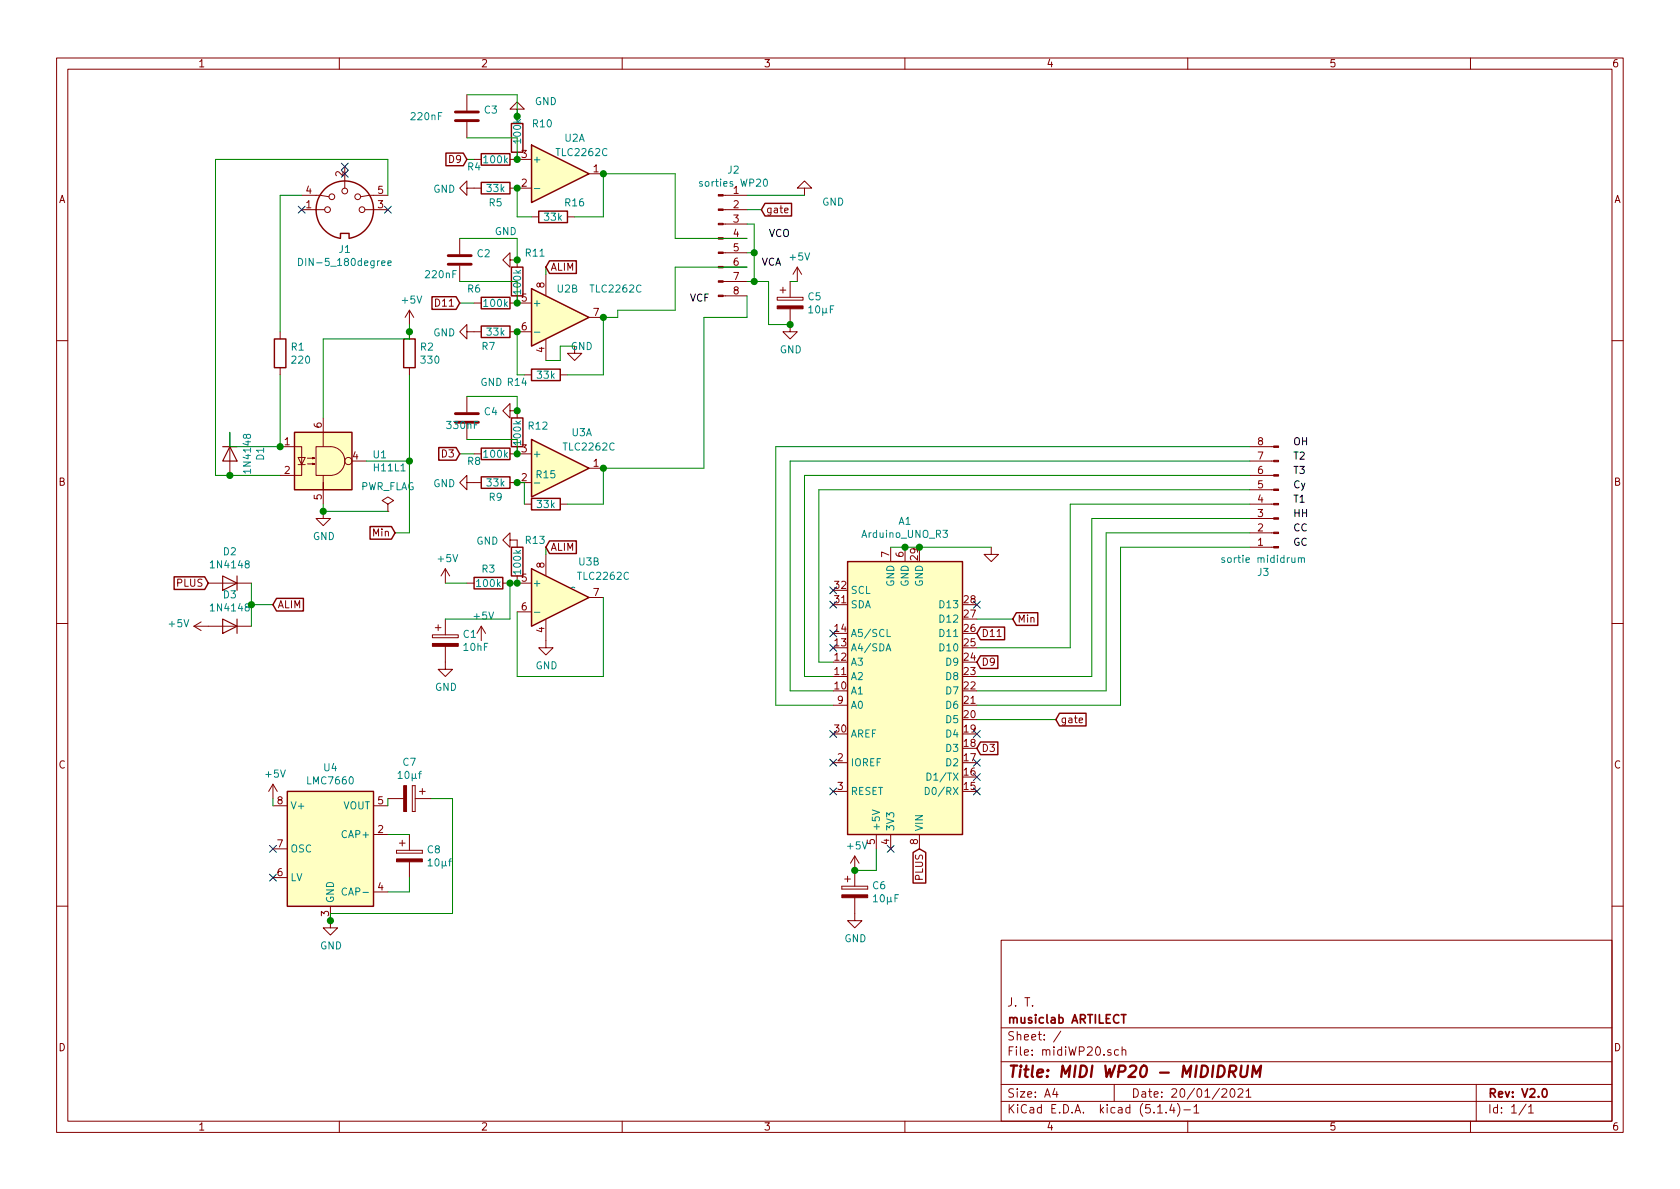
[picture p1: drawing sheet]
<svg xmlns="http://www.w3.org/2000/svg" width="297mm" height="210mm" viewBox="0 0 297 210" stroke-linecap="round" stroke-linejoin="round" font-family="sans-serif">
<g fill="none" stroke="#840000" stroke-width=".18">
<path d="M10 10.3h277v189.9h-277zM12 12.2h273v186.1h-273zM60 10.3v1.9M82.5 16.8v2.8M91.4 19.3h1.3l-1.3-1.3-1.2 1.3h1.2v2.5M110 10.3v1.9M160 10.3v1.9M210 10.3v1.9M260 10.3v1.9M53.3 34.5h3.3l1.6 .3M53.3 37.1h4.1M61 29.5v3.8"/>
<path d="M64.5 37.1h4.1M68.6 34.5h-3.3l-1.5 .3M82.5 33.3v-1.3l-1.2 1.3 1.2 1.2v-1.2h2.6M82.5 21.6v2.8M83.8 28.2h1.3M90.2 28.2h3.8M90.2 33.3h3.8M91.4 26.9v1.3M94 38.3h1.2M100.3 38.3h1.3M104.1 30.7h2.6M127.9 39.6h4.2"/>
<path d="M127.9 37.1h4.2M127.9 34.5h4.2M142.2 33.3h1.3l-1.3-1.3-1.2 1.3h1.2v1.2M49.5 58.7v1.2M72.4 54.9v2.5M72.4 58.7v1.2M72.4 54.9l-.8 1.2M72.4 54.9l.8 1.2M81.3 42.2v2.8M81.3 47v2.8M82.5 58.7v-1.3l-1.2 1.3 1.2 1.2v-1.2h2.6M83.8 53.6h1.3"/>
<path d="M90.2 46v-1.3l-1.3 1.3 1.3 1.2v-1.2h1.2v1.2M90.2 58.7h3.8M90.2 53.6h3.8M91.4 52.3v1.3M96.5 48.5v3.8M96.5 59.9v3.8M104.1 56.1h2.6M127.9 52.3h4.2M127.9 49.8h4.2M127.9 47.2h4.2M127.9 44.7h4.2M127.9 42.2h4.2"/>
<path d="M137.4 52.6h4.6v.5h-4.6zM137.9 51.3h1M138.4 50.8v1M139.7 54.6v4.1h1.3l-1.3 1.2-1.3-1.2h1.3M139.7 49.8v2.8M141 47.2l-.8 1.3M141 47.2v2.6M141 47.2l.7 1.3M10 60.2h2M40.6 76.4v7.7M49.5 79h3.8v5.1h-3.8M49.5 65v1.3"/>
<path d="M55.9 79h2.5a2.54 2.54 0 0 1 2.6 2.5 2.54 2.54 0 0 1-2.6 2.6h-2.5zM57.1 73.9v5.1M72.4 65v1.3M82.5 70.1v2.8M82.5 74.9v2.8M90.2 72.6v-1.2l-1.3 1.2 1.3 1.3v-1.3h1.2v1.3M91.4 79v1.3M92.7 66.3h1.3M99.1 66.3h1.2M101.6 61.2v1.3h1.3l-1.3 1.2-1.3-1.2h1.3M221 79h4.2M285 60.2h2"/>
<path d="M52.7 80.9h1.3l-.7 1.3zM52.7 82.2h1.3M54.4 82h1.2l-.4 .2v-.3l.4 .1M54.4 81h1.2l-.4 .1v-.2l.4 .1M57.1 90.4v1.3h1.3l-1.3 1.3-1.2-1.3h1.2M57.1 84.1v2.5v-1.3M57.1 86.6v2.5M62.2 81.5h2.6M68.6 89.1l1-.6-1-.6-1 .6 1 .6v1.3M68.6 90.4h.1M82.5 85.3v-1.2l-1.2 1.2 1.2 1.3v-1.3h2.6M83.8 80.3h1.3"/>
<path d="M90.2 95.5v-1.3l-1.3 1.3 1.3 1.3v-1.3h1.2v1.3M90.2 80.3h3.8M90.2 85.3h3.8M92.7 89.1h1.3M96.5 98v3.8M99.1 89.1h1.2M104.1 82.8h2.6M157.5 96.8v2.5M160 96.8v2.5M175.3 96.8v1.2h1.2l-1.2 1.3-1.3-1.3h1.3M221 89.1h4.2M221 84.1h4.2"/>
<path d="M221 81.5h4.2M221 86.6h4.2M221 91.7h4.2M221 94.2h4.2M221 96.8h4.2M10 110.3h2M34.3 110.7l1.3 .8M34.3 110.7h10.1M35.6 110l-1.3 .7M36.8 103.1h7.6M76.5 112.3h4.5v.5h-4.5zM77 111h1"/>
<path d="M77.5 110.5v1M78.7 114.3v4.1h1.3l-1.3 1.2-1.2-1.2h1.2M78.7 100.6v2.5M78.7 109.5v2.8M78.7 100.6l-.7 1.2M78.7 100.6l.8 1.2M82.5 103.1h1.3M85.1 110.7l-.8 1.3M85.1 110.7v2.6M85.1 110.7l.8 1.3M88.9 103.1h1.3M91.4 101.8v1.3h2.6"/>
<path d="M91.4 108.2h2.6M96.5 109.5v5h1.3l-1.3 1.3-1.3-1.3h1.3M104.1 105.7h2.6M285 110.3h2M48.3 138.7l-.8 1.2M48.3 138.7v2.5M48.3 138.7l.7 1.2M72.9 138.9h.5zM72.9 138.9v4.6zM73.4 138.9v4.6zM74.2 139.9h1M74.7 139.4v1.1"/>
<path d="M147.3 134.9h2.6M147.3 139.9h2.6M147.3 124.7h2.6M48.3 142.5h2.5M48.3 155.2h2.5M48.3 150.1h2.5M66 147.6h2.6M66 157.7h2.6M66 142.5h2.6M68.6 141.2h2.8M70.1 150.4v.5zM70.1 150.9h4.6z"/>
<path d="M70.1 150.4h4.6zM70.6 149.1h1M71.1 148.6v1M72.4 147.6v2.8M72.4 152.4v2.8M72.9 143.5h.5zM73.4 141.2h2.8M74.7 150.4v.5zM148.8 156.7v.5zM148.8 157.2h4.6zM148.8 156.7h4.6zM149.4 155.4h1"/>
<path d="M149.9 154.9v1.1M151.1 158.7v4.1h1.3l-1.3 1.3-1.2-1.3h1.2M151.1 151.4v5.3M151.1 151.4l-.7 1.2M151.1 151.4l.8 1.2M153.4 156.7v.5zM154.9 147.6v2.5M157.5 147.6v2.5M162.6 147.6v2.5M10 160.2h2M58.4 160.3v3.8h1.3l-1.3 1.2-1.3-1.2h1.3M177 166.3h108v32h-108z"/>
<path d="M182.6 177.8v.1M285 160.2h2M60 198.3v1.9M110 198.3v1.9M160 198.3v1.9M177 194.8h108M177 191.8h108M177 187.8h108M177 181.8h108M186.5 192.5l-.4 1h1M186.8 193v1M187.6 182.3l-1.3 2"/>
<path d="M196.4 185.7a.37 .37 0 0 0-.6 .1l.1 .2 .5 .2 .1 .1-.2 .3-.5-.1M197 191.8v3M197.8 185.7l-.5-.1-.2 .3 .1 .6h.6M198.4 185.7h.1a.37 .37 0 0 1 .6 .1v.8M198.4 185.1v1.5M204.7 196.8h.8M206.2 196.7v.1M207.2 195.2l-.4 1.1h.9M207.5 195.8v1M208.2 195.1a1.71 1.71 0 0 1 0 2.3M209.3 196.3h1.2M210 198.3v1.9"/>
<path d="M211.1 195.8l.4-.5v1.5M211.1 196.8h.9M216.1 192.7l.2-.2h.3l.2 .2 .1 .3-.9 1h.9M217.7 192.6l.1-.1a.8 .8 0 0 1 .6 .8 .8 .8 0 0 1-.6 .7 1 1 0 0 1-.1-1.4zM218.9 192.7l.2-.2h.4l.3 .5-1 1h1M220.3 193l.5-.5v1.5M220.3 194h.9M260 198.3v1.9M261 191.8v6.5M269.8 195.2l-1.2 2M270.3 195.8l.4-.5v1.5M270.3 196.8h.8"/>
<circle cx="57.9" cy="37.1" r=".51"/>
<circle cx="58.7" cy="34.8" r=".51"/>
<circle cx="61" cy="33.8" r=".51"/>
<circle cx="63.2" cy="34.8" r=".51"/>
<circle cx="64" cy="37.1" r=".51"/>
<circle cx="61.6" cy="81.5" r=".63"/>
</g>
<path d="M198.2 179.4h.9M198.7 179.4v1.5M272.9 192.6l.1-.1a.8 .8 0 0 1 .5 .8 .8 .8 0 0 1-.5 .7 1 1 0 0 1-.1-1.4z" fill="none" stroke="#840000" stroke-width=".3"/>
<path d="M217.4 189.5h.7a.56 .56 0 0 0 .5-.5 .56 .56 0 0 0-.3-.6h-.8l-.3 2M217.9 189.5l.5 .9M219.5 188.4l-.2 1.7 .2 .2a.66 .66 0 0 0 .9-.2l.2-1.7M221.4 190.4l.2-2 .5 1.5 .9-1.5-.3 2" fill="none" stroke="#840000" stroke-width=".41"/>
<g fill="none" stroke="#840000" stroke-width=".25">
<path d="M78.8 27.1h3.1l.6 1.1-.6 1.1h-3.1zM85.1 27.2h5.1v2h-5.1zM85.1 32.3h5.1v2h-5.1zM90.4 21.8h2.1v5.1h-2.1zM94 25.6l10.1 5.1-10.1 5.1zM95.2 37.3h5.1v2.1h-5.1zM135.3 36h4.7v2.2h-4.7l-.7-1.1zM48.5 59.9h2v5.1h-2zM60.2 42.2a5.1 5.1 0 0 1-3.5-7.9 5.1 5.1 0 0 1 8.6 0 5.1 5.1 0 0 1-3.6 7.9M60.2 42v-.7h1.5v.7M71.4 59.9h2v5.1h-2zM76.4 52.5h4.2l.7 1.1-.7 1.1h-4.2z"/>
<path d="M85.1 57.7h5.1v2h-5.1zM85.1 52.6h5.1v2h-5.1zM90.4 47.2h2.1v5.1h-2.1zM94 51l10.1 5.1-10.1 5.1zM97.2 46.1h4.7v2.3h-4.7l-.7-1.2zM52.1 76.4h10.1v10.2h-10.1zM77.6 79.1h3l.7 1.2-.7 1.1h-3zM85.1 79.2h5.1v2.1h-5.1zM90.4 73.9h2.1v5.1h-2.1zM94 65.3h5.1v2h-5.1zM94 77.7l10.1 5.1-10.1 5.1zM65.4 93.1h3.8l.6 1.1-.6 1.1h-3.8z"/>
<path d="M85.1 84.3h5.1v2.1h-5.1zM90.4 96.8h2.1v5h-2.1zM94 88.1h5.1v2.1h-5.1zM97.2 95.7h4.7v2.2h-4.7l-.7-1.1zM149.9 99.3h20.3v48.3h-20.3zM30.8 102h5.4l.6 1.1-.6 1.1h-5.4zM48.9 105.8h4.7v2.2h-4.7l-.6-1.1zM83.8 102.1h5.1v2h-5.1zM94 100.6l10.1 5.1-10.1 5zM173.4 116h3v2.2h-3l-.7-1.1zM173.4 110.9h4.2v2.2h-4.2l-.7-1.1zM179.7 108.4h3.8v2.2h-3.8l-.6-1.1z"/>
<path d="M50.8 139.9h15.2v20.4h-15.2zM173.4 131.2h3v2.2h-3l-.7-1.1zM187.3 126.1h4.7v2.3h-4.7l-.6-1.2zM161.4 150.7l1.2-.6 1.1 .6v5.5h-2.3z"/>
</g>
<g fill="#840000" stroke="#840000" stroke-width=".18">
<path d="M148.8 158.2h4.6v.5h-4.6z"/>
<path d="M76.5 113.8h4.5v.5h-4.5z"/>
<path d="M127 52.2h.9v.2h-.9z"/>
<path d="M127 49.7h.9v.2h-.9z"/>
<path d="M127 47.1h.9v.3h-.9z"/>
<path d="M127 44.6h.9v.2h-.9z"/>
<path d="M127 42h.9v.3h-.9z"/>
<path d="M127 39.5h.9v.2h-.9z"/>
<path d="M127 37h.9v.2h-.9z"/>
<path d="M127 34.4h.9v.3h-.9z"/>
<path d="M70.1 151.9h4.6v.5h-4.6z"/>
<path d="M71.4 138.9h.5v4.6h-.5z"/>
<path d="M225.2 78.9h.9v.2h-.9z"/>
<path d="M225.2 81.4h.9v.3h-.9z"/>
<path d="M225.2 83.9h.9v.3h-.9z"/>
<path d="M225.2 86.5h.9v.2h-.9z"/>
<path d="M225.2 89h.9v.3h-.9z"/>
<path d="M225.2 91.6h.9v.2h-.9z"/>
<path d="M225.2 94.1h.9v.3h-.9z"/>
<path d="M225.2 96.6h.9v.3h-.9z"/>
<path d="M137.4 54.1h4.6v.5h-4.6z"/>
</g>
<g fill="none" stroke="#008484" stroke-width=".18">
<path d="M94.5 33.3h1M135.1 31.8l.2-.1a.69 .69 0 0 1 .4 .6 .69 .69 0 0 1-.4 .6l-.3-.2v-.2zM52.8 45.7a.64 .64 0 0 1 .7 .6 .64 .64 0 0 1-.7 .7zM68.6 46.5l.6-.1-.1-.2-.3-.1-.2 .2v.6h.5M94.5 58.7h1M95.6 56.7v1.1l.3 .2h.3l.1-.2v-1.1M95.8 58.7l1.3 .5-1.3 .4M96.6 57.4v.9M96.9 56.9l.5-.2 .2 .2v.2v.2l-.8 .7h.8M98.9 56.9a.6 .6 0 0 0-.9 .4 .6 .6 0 0 0 .6 .7l.3-.1M94.5 85.4h1M166.7 93.8h.8l-.4 .5 .3 .1 .1 .4-.2 .2-.6-.1"/>
<path d="M216.5 98.7l-.3-.1-.2 .2 .1 .2 .4 .1v.3h-.5M229.6 98.7l.1-.1 .3 .1 .1 .8M229.6 98.6v.9M230.1 98.8l.2-.2 .3 .1v.8M94.5 108.3h1M95.8 108.3l1.3 .4-1.3 .4M96.6 106.9v1M156.7 115.1l.4-1.3 .4 1.3M156.8 114.8h.6M156.8 111.3v1.3h.7M163.6 139.2a.64 .64 0 0 1 .7 .7 .64 .64 0 0 1-.7 .6zM163.9 136.7a.64 .64 0 0 1 .7 .6 .64 .64 0 0 1-.7 .7z"/>
<path d="M61.3 157.1a.6 .6 0 0 0-.9 .5 .6 .6 0 0 0 .6 .7l.3-.1M154.2 143.2l1.3 .5-1.3 .4"/>
</g>
<g fill="#ffffc2" stroke="#ffffc2" stroke-width=".18">
<path d="M94 77.7l10.1 5.1-10.1 5.1z"/>
<path d="M94 51l10.1 5.1-10.1 5.1z"/>
<path d="M94 25.6l10.1 5.1-10.1 5.1z"/>
<path d="M149.9 99.3h20.3v48.3h-20.3z"/>
<path d="M94 100.6l10.1 5.1-10.1 5z"/>
<path d="M52.1 76.4h10.1v10.2h-10.1z"/>
<path d="M50.8 139.9h15.2v20.4h-15.2z"/>
</g>
<path d="M80.5 19.8h4.1M80.5 21.3h4.1M79.2 46.7h4.1M79.2 45.2h4.1M80.5 74.7h4.1M80.5 73.1h4.1" fill="none" stroke="#840000" stroke-width=".51"/>
<path d="M39.4 79h2.5M40.6 79l1.3 2.5h-2.5zM39.4 109.5l2.5 1.2-2.5 1.3zM39.4 101.8l2.5 1.3-2.5 1.3zM41.9 101.8v2.6M41.9 109.5v2.5" fill="none" stroke="#840000" stroke-width=".2"/>
<g fill="none" stroke="#008400" stroke-width=".18">
<path d="M82.5 16.8h8.9v3.8M53.3 34.5h-3.8v24.2M68.6 34.5v-6.3h-30.5v55.9h11.4M82.5 24.4h8.9v3.8M82.5 28.2h1.3M91.4 33.3v5h2.6M101.6 38.3h5.1v-7.6h12.7v11.5h12.7M132.1 37.1h2.5M132.1 39.6h1.2v10.2M132.1 34.5h10.1M72.4 57.4v2.5h-15.3v14M81.3 42.2h10.1v3.8"/>
<path d="M81.3 49.8h10.1v3.8M81.3 53.6h2.5M91.4 58.7v7.6h1.3M96.5 47.2v1.3M132.1 52.3v3.8h-7.6v26.7h-17.8v6.3h-6.4M132.1 47.2h-12.7v7.7h-10.2v1.2h-2.5v10.2h-6.4M132.1 49.8h3.8v7.6h3.8M132.1 44.7h1.2M139.7 49.8h1.3M49.5 66.3v12.7h-8.9v-2.6M72.4 66.3v27.9h-2.6M82.5 70.1h8.9v2.5"/>
<path d="M82.5 77.7h8.9v2.6M101.6 61.2h-2.5v2.5h-2.6M221 79h-83.8v45.7h10.1M57.1 89.1v1.3h11.5M64.8 81.5h7.6M81.3 80.3h2.5M91.4 85.3h1.3v3.8M96.5 96.8v1.2M157.5 96.8h17.8M221 96.8h-22.9v27.9h-25.4M221 84.1h-78.8v35.5h5.1M221 91.7h-28v27.9h-20.3"/>
<path d="M221 94.2h-25.4v28h-22.9M221 81.5h-81.3v40.7h7.6M221 89.1h-31.8v25.4h-16.5M221 86.6h-76.2v30.5h2.5M44.4 106.9h3.9M44.4 103.1v7.6M78.7 103.1h3.8M91.4 103.1h-1.2v6.4h-11.5M106.7 105.7v13.9h-15.3v-11.4M172.7 109.5h6.4M172.7 127.2h14M48.3 141.2v1.3"/>
<path d="M68.6 141.2v1.3M68.6 147.6h3.8M72.4 155.2v2.5h-3.8M76.2 141.2h3.8v20.3h-21.6v1.3M154.9 150.1v3.8h-3.8"/>
</g>
<g fill="#008400" stroke="#008400" stroke-width=".25">
<circle cx="49.5" cy="79" r=".51"/>
<circle cx="91.4" cy="72.6" r=".51"/>
<circle cx="58.4" cy="162.8" r=".51"/>
<circle cx="91.4" cy="46" r=".51"/>
<circle cx="40.6" cy="84.1" r=".51"/>
<circle cx="57.2" cy="90.4" r=".51"/>
<circle cx="44.5" cy="106.9" r=".51"/>
<circle cx="91.4" cy="20.6" r=".51"/>
<circle cx="72.4" cy="58.7" r=".51"/>
<circle cx="151.1" cy="153.9" r=".51"/>
<circle cx="162.6" cy="96.8" r=".51"/>
<circle cx="160" cy="96.8" r=".51"/>
<circle cx="91.4" cy="33.3" r=".51"/>
<circle cx="91.4" cy="58.7" r=".51"/>
<circle cx="72.4" cy="81.5" r=".51"/>
<circle cx="91.4" cy="103.1" r=".51"/>
<circle cx="139.7" cy="57.4" r=".51"/>
<circle cx="133.4" cy="49.8" r=".51"/>
<circle cx="106.7" cy="82.8" r=".51"/>
<circle cx="133.4" cy="44.7" r=".51"/>
<circle cx="106.7" cy="56.1" r=".51"/>
<circle cx="91.4" cy="85.3" r=".51"/>
<circle cx="106.7" cy="30.7" r=".51"/>
<circle cx="90.2" cy="103.1" r=".51"/>
<circle cx="91.4" cy="80.3" r=".51"/>
<circle cx="91.4" cy="28.2" r=".51"/>
<circle cx="91.4" cy="53.6" r=".51"/>
</g>
<g fill="none" stroke="#000084" stroke-width=".18">
<path d="M52.7 36.5l1.2 1.2M53.9 36.5l-1.2 1.2M60.4 28.8l1.2 1.3M60.4 30.1l1.2 1.2M61.6 30.1l-1.2 1.2M61.6 28.8l-1.2 1.3M68 36.5l1.2 1.2M69.2 36.5l-1.2 1.2M146.7 113.9l1.2 1.3M146.7 111.4l1.2 1.2M146.7 106.3l1.2 1.2M146.7 103.8l1.2 1.2"/>
<path d="M147.9 113.9l-1.2 1.3M147.9 111.4l-1.2 1.2M147.9 106.3l-1.2 1.2M147.9 103.8l-1.2 1.2M172.1 106.3l1.2 1.2M173.3 106.3l-1.2 1.2M146.7 139.3l1.2 1.3M146.7 134.3l1.2 1.2M146.7 129.2l1.2 1.2M147.9 139.3l-1.2 1.3M147.9 134.3l-1.2 1.2M147.9 129.2l-1.2 1.2"/>
<path d="M172.1 134.3l1.2 1.2M172.1 139.3l1.2 1.3M172.1 136.8l1.2 1.2M172.1 129.2l1.2 1.2M173.3 134.3l-1.2 1.2M173.3 139.3l-1.2 1.3M173.3 136.8l-1.2 1.2M173.3 129.2l-1.2 1.2M47.7 149.5l1.2 1.2M47.7 154.6l1.2 1.2M48.9 149.5l-1.2 1.2M48.9 154.6l-1.2 1.2"/>
<path d="M156.9 149.5l1.2 1.2M158.1 149.5l-1.2 1.2"/>
</g>
<text font-size="2.8" fill="#840000" x="178" y="190.5">Title: MIDI WP20 - MIDIDRUM</text>
<g font-size="2.1" fill="#840000">
<text x="178" y="178">J. T.</text>
<text x="178" y="184">Sheet: /</text>
<text x="178" y="181">musiclab ARTILECT</text>
<text x="178" y="186.7">File: midiWP20.sch</text>
<text x="178" y="196.9">KiCad E.D.A. kicad (5.1.4)-1</text>
<text x="178" y="194.1">Size: A4</text>
<text x="200" y="194.1">Date: 20/01/2021</text>
<text x="263" y="194.1">Rev: V2.0</text>
<text x="263" y="196.9">Id: 1/1</text>
</g>
<g font-size="1.8" fill="#840000">
<text x="35" y="11.9">1</text>
<text x="85" y="11.9">2</text>
<text x="135" y="11.9">3</text>
<text x="185" y="11.9">4</text>
<text x="235" y="11.9">5</text>
<text x="285" y="11.9">6</text>
<text x="79.5" y="28.8">D9</text>
<text x="92.2" y="27.9">3</text>
<text x="10.4" y="35.9">A</text>
<text x="54.1" y="34.3">4</text>
<text x="60.7" y="31.2" transform="rotate(-90 60.7 31.2)">2</text>
<text x="66.8" y="34.3">5</text>
<text x="92.2" y="33">2</text>
<text x="104.9" y="30.5">1</text>
<text x="129.7" y="34.3">1</text>
<text x="285.4" y="35.9">A</text>
<text x="54.1" y="36.8">1</text>
<text x="66.8" y="36.8">3</text>
<text x="129.7" y="36.8">2</text>
<text x="129.7" y="39.4">3</text>
<text x="129.7" y="41.9">4</text>
<text x="135.4" y="37.7">gate</text>
<text x="97.3" y="47.9">ALIM</text>
<text x="129.7" y="44.4">5</text>
<text x="129.7" y="47">6</text>
<text x="92.2" y="53.3">5</text>
<text x="96.3" y="50.9" transform="rotate(-90 96.3 50.9)">8</text>
<text x="129.7" y="49.5">7</text>
<text x="129.7" y="52.1">8</text>
<text x="77.2" y="54.2">D11</text>
<text x="92.2" y="58.4">6</text>
<text x="104.9" y="55.9">7</text>
<text x="96.3" y="62.3" transform="rotate(-90 96.3 62.3)">4</text>
<text x="56.9" y="75.7" transform="rotate(-90 56.9 75.7)">6</text>
<text x="50.3" y="78.7">1</text>
<text x="50.3" y="83.8">2</text>
<text x="62.4" y="81.3">4</text>
<text x="78.2" y="80.9">D3</text>
<text x="92.2" y="80">3</text>
<text x="104.9" y="82.5">1</text>
<text x="222.4" y="83.8">6</text>
<text x="222.4" y="81.3">7</text>
<text x="222.4" y="78.7">8</text>
<text x="10.4" y="85.9">B</text>
<text x="56.9" y="88.4" transform="rotate(-90 56.9 88.4)">5</text>
<text x="92.2" y="85.1">2</text>
<text x="222.4" y="88.9">4</text>
<text x="222.4" y="86.4">5</text>
<text x="285.4" y="85.9">B</text>
<text x="66" y="94.9">Min</text>
<text x="222.4" y="94">2</text>
<text x="222.4" y="91.4">3</text>
<text x="96.3" y="100.4" transform="rotate(-90 96.3 100.4)">8</text>
<text x="97.3" y="97.4">ALIM</text>
<text x="157.2" y="98.5" transform="rotate(-90 157.2 98.5)">7</text>
<text x="159.8" y="98.5" transform="rotate(-90 159.8 98.5)">6</text>
<text x="162.3" y="99" transform="rotate(-90 162.3 99)">29</text>
<text x="222.4" y="96.5">1</text>
<text x="31.3" y="103.8">PLUS</text>
<text x="49" y="107.6">ALIM</text>
<text x="92.2" y="102.9">5</text>
<text x="92.2" y="107.9">6</text>
<text x="104.9" y="105.4">7</text>
<text x="147.6" y="106.7">31</text>
<text x="147.6" y="104.1">32</text>
<text x="170.5" y="106.7">28</text>
<text x="96.3" y="111.9" transform="rotate(-90 96.3 111.9)">4</text>
<text x="147.6" y="111.8">14</text>
<text x="170.5" y="111.8">26</text>
<text x="170.5" y="109.2">27</text>
<text x="173.5" y="112.6">D11</text>
<text x="179.9" y="110.1">Min</text>
<text x="147.6" y="119.4">11</text>
<text x="147.6" y="116.8">12</text>
<text x="147.6" y="114.3">13</text>
<text x="170.5" y="119.4">23</text>
<text x="170.5" y="116.8">24</text>
<text x="170.5" y="114.3">25</text>
<text x="173.5" y="117.7">D9</text>
<text x="147.6" y="121.9">10</text>
<text x="148.1" y="124.5">9</text>
<text x="170.5" y="124.5">21</text>
<text x="170.5" y="121.9">22</text>
<text x="147.6" y="129.5">30</text>
<text x="170.5" y="129.5">19</text>
<text x="170.5" y="127">20</text>
<text x="187.5" y="127.9">gate</text>
<text x="10.4" y="135.9">C</text>
<text x="148.1" y="134.6">2</text>
<text x="170.5" y="137.2">16</text>
<text x="170.5" y="134.6">17</text>
<text x="170.5" y="132.1">18</text>
<text x="173.5" y="133">D3</text>
<text x="285.4" y="135.9">C</text>
<text x="49" y="142.2">8</text>
<text x="66.8" y="142.2">5</text>
<text x="148.1" y="139.7">3</text>
<text x="170.5" y="139.7">15</text>
<text x="49" y="149.9">7</text>
<text x="66.8" y="147.3">2</text>
<text x="154.7" y="149.3" transform="rotate(-90 154.7 149.3)">5</text>
<text x="157.2" y="149.3" transform="rotate(-90 157.2 149.3)">4</text>
<text x="162.3" y="149.3" transform="rotate(-90 162.3 149.3)">8</text>
<text x="49" y="154.9">6</text>
<text x="163.2" y="155.6" transform="rotate(-90 163.2 155.6)">PLUS</text>
<text x="66.8" y="157.5">4</text>
<text x="58.2" y="162" transform="rotate(-90 58.2 162)">3</text>
<text x="10.4" y="185.9">D</text>
<text x="285.4" y="185.9">D</text>
<text x="35" y="199.9">1</text>
<text x="85" y="199.9">2</text>
<text x="135" y="199.9">3</text>
<text x="185" y="199.9">4</text>
<text x="235" y="199.9">5</text>
<text x="285" y="199.9">6</text>
</g>
<g font-size="1.8" fill="#008484">
<text x="72.8" y="21.3">220nF</text>
<text x="85.7" y="20.1">C3</text>
<text x="94.3" y="22.5">R10</text>
<text x="94.6" y="18.6">GND</text>
<text x="85.7" y="28.9">100k</text>
<text x="92.1" y="25.2" transform="rotate(-90 92.1 25.2)">100k</text>
<text x="94.1" y="28.8">+</text>
<text x="98.6" y="27.6">TLC2262C</text>
<text x="99.8" y="25.1">U2A</text>
<text x="76.6" y="34.1">GND</text>
<text x="82.7" y="30.1">R4</text>
<text x="86.2" y="34">33k</text>
<text x="124.2" y="33">sorties WP20</text>
<text x="128.7" y="30.7">J2</text>
<text x="86.5" y="36.5">R5</text>
<text x="87.5" y="41.6">GND</text>
<text x="96.3" y="39">33k</text>
<text x="100" y="36.5">R16</text>
<text x="145.4" y="36.4">GND</text>
<text x="53.8" y="47">DIN-5_180degree</text>
<text x="60" y="44.7">J1</text>
<text x="84.4" y="45.5">C2</text>
<text x="93" y="45.4">R11</text>
<text x="139.8" y="46.1">+5V</text>
<text x="71.2" y="53.7">+5V</text>
<text x="75.4" y="49.2">220nF</text>
<text x="82.7" y="51.7">R6</text>
<text x="92.1" y="51.9" transform="rotate(-90 92.1 51.9)">100k</text>
<text x="98.6" y="51.7">U2B</text>
<text x="104.6" y="51.7">TLC2262C</text>
<text x="142.9" y="53.1">C5</text>
<text x="76.6" y="59.5">GND</text>
<text x="85.7" y="54.3">100k</text>
<text x="86.2" y="59.4">33k</text>
<text x="94.1" y="54.2">+</text>
<text x="97.2" y="54.7" transform="rotate(-90 97.2 54.7)">V+</text>
<text x="143.1" y="55.4">10µF</text>
<text x="51.5" y="62">R1</text>
<text x="51.7" y="64.3">220</text>
<text x="74.4" y="62">R2</text>
<text x="74.6" y="64.3">330</text>
<text x="85.2" y="61.9">R7</text>
<text x="100.9" y="61.9">GND</text>
<text x="137.9" y="62.5">GND</text>
<text x="84.9" y="68.2">GND R14</text>
<text x="95" y="67">33k</text>
<text x="79.2" y="75.9">330nF</text>
<text x="85.7" y="73.4">C4</text>
<text x="93.5" y="76">R12</text>
<text x="101.1" y="77.1">U3A</text>
<text x="44.4" y="83.4" transform="rotate(-90 44.4 83.4)">1N4148</text>
<text x="46.7" y="81.4" transform="rotate(-90 46.7 81.4)">D1</text>
<text x="66" y="81">U1</text>
<text x="66.2" y="83.4">H11L1</text>
<text x="82.7" y="82.2">R8</text>
<text x="85.7" y="80.9">100k</text>
<text x="92.1" y="78.5" transform="rotate(-90 92.1 78.5)">100k</text>
<text x="94.1" y="80.9">+</text>
<text x="99.8" y="79.7">TLC2262C</text>
<text x="63.6" y="86.7">PWR_FLAG</text>
<text x="76.6" y="86.2">GND</text>
<text x="86.2" y="86">33k</text>
<text x="86.5" y="88.6">R9</text>
<text x="94.9" y="84.6">R15</text>
<text x="95" y="89.8">33k</text>
<text x="55.3" y="95.5">GND</text>
<text x="152.6" y="95.1">Arduino_UNO_R3</text>
<text x="158.9" y="92.8">A1</text>
<text x="37.5" y="100.5">1N4148</text>
<text x="39.5" y="98.2">D2</text>
<text x="77.5" y="99.4">+5V</text>
<text x="84.2" y="96.3">GND</text>
<text x="85.2" y="101.3">R3</text>
<text x="92.1" y="101.4" transform="rotate(-90 92.1 101.4)">100k</text>
<text x="93" y="96.2">R13</text>
<text x="102.4" y="100">U3B</text>
<text x="216.7" y="99.5">sortie mididrum</text>
<text x="222.4" y="101.8">J3</text>
<text x="39.5" y="105.8">D3</text>
<text x="84.4" y="103.8">100k</text>
<text x="94.1" y="103.8">+</text>
<text x="97.2" y="104.2" transform="rotate(-90 97.2 104.2)">V+</text>
<text x="98.2" y="105.2">U3C</text>
<text x="102.4" y="102.5">TLC2262C</text>
<text x="150.4" y="107.6">SDA</text>
<text x="150.4" y="105">SCL</text>
<text x="158.1" y="103.8" transform="rotate(-90 158.1 103.8)">GND</text>
<text x="160.7" y="103.8" transform="rotate(-90 160.7 103.8)">GND</text>
<text x="163.2" y="103.8" transform="rotate(-90 163.2 103.8)">GND</text>
<text x="166.4" y="107.6">D13</text>
<text x="30" y="110.9">+5V</text>
<text x="37.5" y="108.1">1N4148</text>
<text x="81.9" y="112.8">C1</text>
<text x="83.9" y="109.6">+5V</text>
<text x="150.4" y="112.6">A5/SCL</text>
<text x="166.4" y="112.6">D11</text>
<text x="166.4" y="110.1">D12</text>
<text x="82.1" y="115.1">10hF</text>
<text x="94.7" y="118.4">GND</text>
<text x="150.4" y="117.7">A3</text>
<text x="150.4" y="115.2">A4/SDA</text>
<text x="166.4" y="115.2">D10</text>
<text x="167.4" y="117.7">D9</text>
<text x="76.9" y="122.2">GND</text>
<text x="150.4" y="122.8">A1</text>
<text x="150.4" y="120.3">A2</text>
<text x="150.4" y="125.3">A0</text>
<text x="167.4" y="125.3">D6</text>
<text x="167.4" y="122.8">D7</text>
<text x="167.4" y="120.3">D8</text>
<text x="150.4" y="130.4">AREF</text>
<text x="167.4" y="130.4">D4</text>
<text x="167.4" y="127.9">D5</text>
<text x="47" y="137.5">+5V</text>
<text x="57.3" y="136.4">U4</text>
<text x="70.6" y="137.7">10µf</text>
<text x="71.3" y="135.4">C7</text>
<text x="150.4" y="135.5">IOREF</text>
<text x="167.4" y="135.5">D2</text>
<text x="167.4" y="133">D3</text>
<text x="51.3" y="143.1">V+</text>
<text x="54.5" y="138.7">LMC7660</text>
<text x="60.6" y="143.1">VOUT</text>
<text x="150.4" y="140.6">RESET</text>
<text x="164.5" y="140.6">D0/RX</text>
<text x="164.7" y="138">D1/TX</text>
<text x="60.8" y="148.2">CAP+</text>
<text x="155.6" y="147.1" transform="rotate(-90 155.6 147.1)">+5V</text>
<text x="158.1" y="147.1" transform="rotate(-90 158.1 147.1)">3V3</text>
<text x="163.2" y="147.1" transform="rotate(-90 163.2 147.1)">VIN</text>
<text x="51.3" y="155.8">LV</text>
<text x="51.3" y="150.7">OSC</text>
<text x="75.6" y="150.9">C8</text>
<text x="75.9" y="153.2">10µf</text>
<text x="149.9" y="150.2">+5V</text>
<text x="59.1" y="159.8" transform="rotate(-90 59.1 159.8)">GND</text>
<text x="61.2" y="158.4">CAP-</text>
<text x="154.3" y="157.2">C6</text>
<text x="154.6" y="159.6">10µF</text>
<text x="56.6" y="167.9">GND</text>
<text x="149.3" y="166.6">GND</text>
</g>
<g font-size="1.8">
<text x="135.9" y="41.9">VCO</text>
<text x="134.6" y="47">VCA</text>
<text x="121.9" y="53.3">VCF</text>
<text x="228.6" y="81.3">T2</text>
<text x="228.6" y="83.8">T3</text>
<text x="228.6" y="78.7">OH</text>
<text x="228.6" y="88.9">T1</text>
<text x="228.6" y="86.4">Cy</text>
<text x="228.6" y="94">CC</text>
<text x="228.6" y="91.4">HH</text>
<text x="228.6" y="96.5">GC</text>
</g>
</svg>
